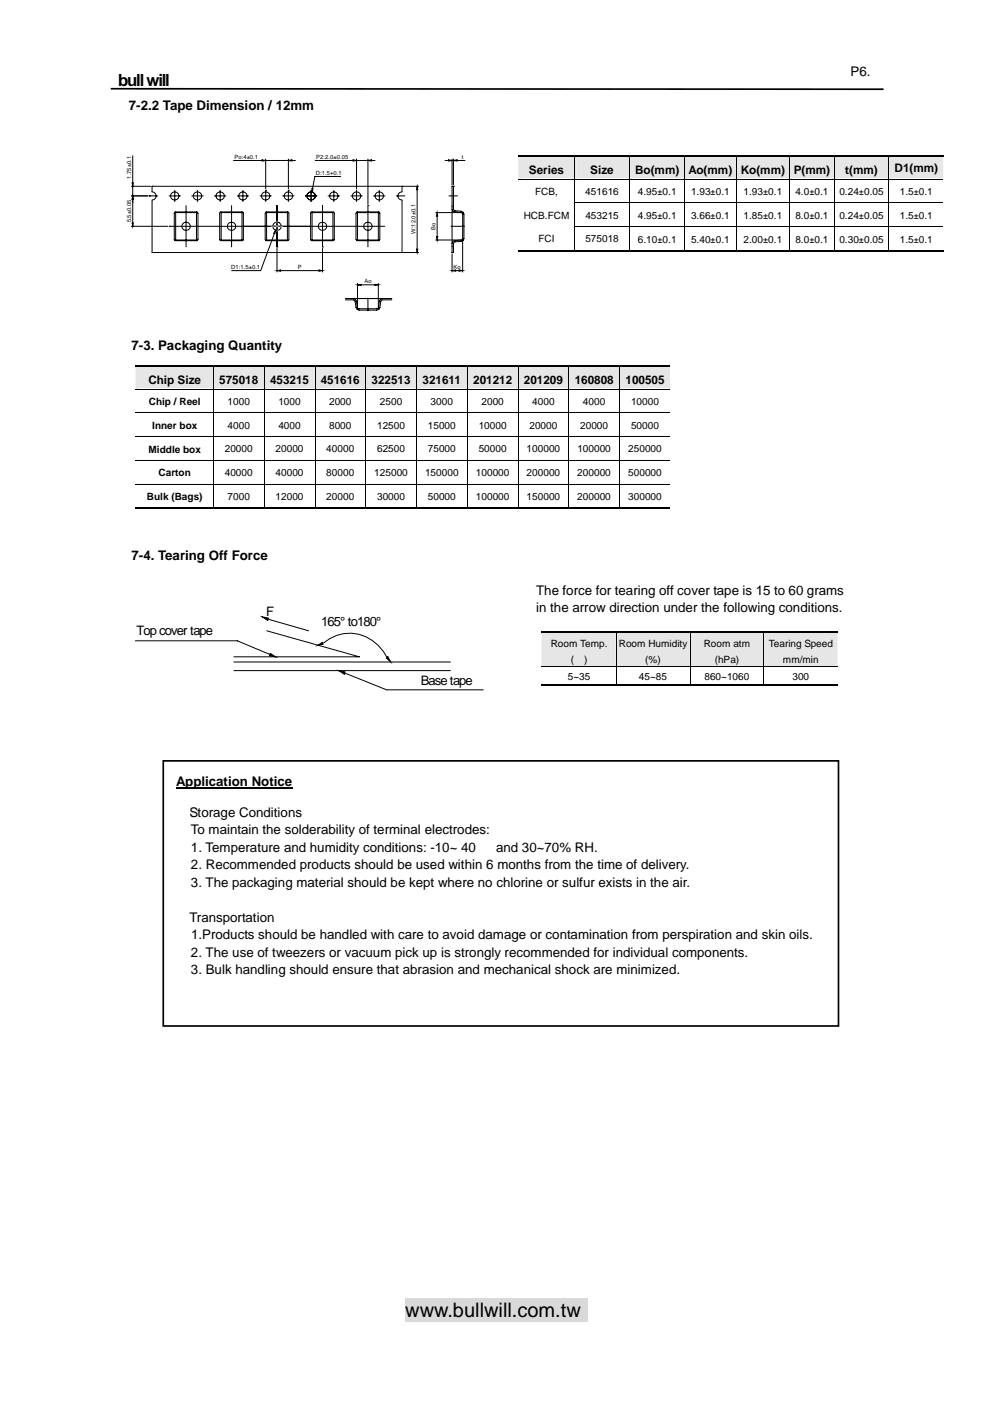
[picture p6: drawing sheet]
<svg xmlns="http://www.w3.org/2000/svg" width="210mm" height="297mm" viewBox="0 0 210 297" stroke-linecap="round" stroke-linejoin="round" font-family="sans-serif">
<path d="M85.7 274.6h38.6v4.9h-38.6z" fill="#d9d9d9"/>
<path d="M23.4 18.8l163.6 .1" fill="none" stroke="#000" stroke-width=".36"/>
<path d="M34.5 161h142.9v56.1h-142.9z" fill-rule="evenodd" fill="#fff" stroke="#000" stroke-width=".36"/>
<path d="M37.3 166.8h24.5" fill="none" stroke="#000" stroke-width=".3"/>
<path d="M21.8 26.5h82.6v41.3h-82.6z" fill="#fff"/>
<g fill="none" stroke="#000" stroke-width=".21">
<path d="M27.8 39.4h4.1M28 38.7h.2l-.1 .7zM28.1 39.4h.1M28.1 33v5.7M28.1 39.4v2M32.2 39.4h.1M32.2 39.4v1.2a.88 .88 0 0 1 .9 .9 .88 .88 0 0 1-.9 .8v11.1h52.9M32.2 39.4h52.9M49.4 34h6.1M55.5 33.8l.7 .2-.7 .1zM56.2 33.7v6.3M56.2 34h4.8"/>
<path d="M61 34l.8-.2v.3zM61 34h.1M61 33.7v6.3M61.8 34h.7M66 39.9h.3l-.3 .7zM66.7 34h8M72.1 37.3h-5.5l-.5 2.6M74.7 33.8l.7 .2-.7 .1zM75.4 34h2.5M75.4 33.7v6.3M77.9 34l.7-.2v.3zM77.9 33.7v9.5"/>
<path d="M78.6 34h.8M85.1 39.4h.1M85.1 39.4v1.2a.88 .88 0 0 0-.9 .9 .88 .88 0 0 0 .9 .8v11.1M85.4 39.4h3.2M88.3 39.4l.1 .7h-.3zM94.2 34h.7M94.9 33.8l.8 .2-.8 .1zM95.7 39.4h.2v4.9l.4 .3 1.3 .1 .4 .2 .2 .4v5.1l-.2 .5-.4 .2-1.5 .2-.2 2.1h-.2zM95.7 34h.2M95.7 33.7v5.4M95.9 34l.8-.2v.3zM95.9 39.4h.1"/>
<path d="M95.9 34h.1M95.9 33.7v5.4M96.7 34h1.7M27.8 41.4h3.5M27.8 47.9h7.7M28 47.2h.2l-.1 .7zM28.1 41.4l.1 .8h-.2zM28.1 47.9h.1M28.1 42.2v5M31.6 41.4h.1M31.6 41.4h1.8M35.8 41.4h2.4"/>
<path d="M35.8 47.9h.1M35.8 47.9h45.6M37 44.9h4.8v5.9h-4.8zM37 44.9l.2 .1M37 40.3v2.3M37.2 45v5.8M37.2 50.8h4.4M37.2 50.8l-.2 .1M37.2 45h4.4M39.4 43.5v8.7M40.6 41.4h2.4M41.6 45v5.8"/>
<path d="M41.6 50.8l.2 .1M41.8 44.9l-.2 .1M41.8 40.3v2.3M45.4 41.4h2.4M46.6 44.9h4.8v5.9h-4.8zM46.6 40.3v2.3M46.6 44.9l.2 .1M46.8 50.8h4.4M46.8 45h4.4M46.8 45v5.8M46.8 50.8l-.2 .1M49 43.5v8.7"/>
<path d="M50.2 41.4h2.4M51.2 45v5.8M51.2 50.8l.2 .1M51.4 44.9l-.2 .1M51.4 40.3v2.3M55 41.4h2.4M56.2 44.9h4.8v5.9h-4.8zM56.2 40.3h.1M56.2 40.3v2.3M56.2 44.9l.2 .1M56.4 50.8h4.4M56.4 45h4.4"/>
<path d="M56.4 45v5.8M56.4 50.8l-.2 .1M58.1 49.4l-2.9 7.9h-6.2M58.3 48.7l-.1 .7h-.3zM58.3 48.7h.1M58.6 57.3l.8-.2v.3zM58.6 52.2h.1M58.6 57.3h.1M58.6 43.5v8.7M58.6 52.5v5.1M58.9 47.1h.1M59.4 57.3h8.1"/>
<path d="M59.8 41.4h2.4M60.8 45v5.8M60.8 50.8l.2 .1M61 44.9l-.2 .1M61 40.3h.1M61 40.3v2.3M64.6 41.4h2.4M65.7 42.3h.1M65.8 44.9h4.9v5.9h-4.9zM65.8 40.3v2.3M65.8 44.9l.2 .1M66 40.6h.1"/>
<path d="M66 50.8h4.4M66 45h4.4M66 45v5.8M66 50.8l-.2 .1M67.5 57.1l.7 .2-.7 .1zM68.2 52.2h.1M68.2 43.5v8.7M68.2 52.5v5.1M69.4 41.4h2.4M70.4 45v5.8M70.4 50.8l.2 .1M70.6 44.9l-.2 .1"/>
<path d="M70.6 40.3v2.3M74.3 41.4h2.3M75.4 44.9h4.9v5.9h-4.9l-.1-.2zM75.4 40.3v2.3M75.4 40.3h.1M75.5 44.9l.1 .1M75.6 50.8h4.5M75.6 45h4.5M75.6 45v5.8M75.6 60v5M75.6 50.8l-.1 .1M77.9 43.5h.1"/>
<path d="M77.9 43.5v8.7M79.1 41.4h2.4M80.1 45v5.8M80.1 60v5M80.1 50.8l.1 .1M80.2 44.9l-.1 .1M80.3 40.3v2.3M83.9 41.4h1.8M85.1 53.4h.1M85.4 53.4h3.2M88.1 52.7h.3l-.1 .7zM88.3 53.4h.1"/>
<path d="M88.3 40.1v12.6M92.2 50.8h5.4M92.2 45h5.4M92.4 50h.2l-.1 .8zM92.5 45l.1 .7h-.2zM92.5 50.8h.1M92.5 45.7v4.3M95 41.4h1.8M95.4 47.9h2.8M95.7 57.3l.7-.2v.3zM95.7 44.3l.1 .4 .5 .2 1.3 .1 .3 .3v5.1l-.3 .4-1.3 .1-.5 .2-.1 .4M95.7 53.7v3.9"/>
<path d="M95.7 57.3h.1M96.4 57.3h.7M97.1 57.1l.8 .2-.8 .1zM97.9 50.8h.1M97.9 45h.1M97.9 51.1v6.5M73.1 63.4l1.9 .1 .3 1.6 .2 .3 .5 .2h3.7l.5-.2 .2-.3 .3-1.6 2.2-.1M73.1 63.2h9.8M74.8 63.2l.4 .1 .2 .4 .2 1.3 .4 .3 4-.1 .3-1.5 .2-.4 .4-.1M75.6 60.3l.8-.1v.2zM75.6 65.3h.1M75.6 60.3h.1"/>
<path d="M76.4 60.3h2.9M77.9 63v2.7M79.3 60.2l.8 .1-.8 .1zM80.1 65.3h.1"/>
<circle cx="37" cy="41.5" r=".89"/>
<circle cx="39.4" cy="47.9" r=".89"/>
<circle cx="41.8" cy="41.5" r=".89"/>
<circle cx="46.6" cy="41.5" r=".89"/>
<circle cx="49" cy="47.9" r=".89"/>
<circle cx="51.4" cy="41.5" r=".89"/>
<circle cx="56.2" cy="41.5" r=".89"/>
<circle cx="58.6" cy="47.9" r=".89"/>
<circle cx="61" cy="41.5" r=".88"/>
<circle cx="65.9" cy="41.5" r=".89"/>
<circle cx="68.2" cy="47.9" r=".89"/>
<circle cx="70.7" cy="41.5" r=".89"/>
<circle cx="75.5" cy="41.5" r=".89"/>
<circle cx="77.9" cy="47.9" r=".89"/>
<circle cx="80.3" cy="41.5" r=".89"/>
</g>
<g fill="#000">
<path d="M28 38.7h.2l-.1 .7zM55.5 33.8l.7 .2-.7 .1zM61 34l.8-.2v.3zM66 39.9h.3l-.3 .7zM74.7 33.8l.7 .2-.7 .1zM77.9 34l.7-.2v.3zM94.9 33.8l.8 .2-.8 .1zM95.9 34l.8-.2v.3zM28.1 41.4l.1 .8h-.2zM28 47.2h.2l-.1 .7zM58.3 48.7l-.1 .7h-.3zM58.6 57.3l.8-.2v.3z"/>
<path d="M67.5 57.1l.7 .2-.7 .1zM88.3 39.4l.1 .7h-.3zM88.1 52.7h.3l-.1 .7zM92.5 45l.1 .7h-.2zM92.4 50h.2l-.1 .8zM95.7 57.3l.7-.2v.3zM97.1 57.1l.8 .2-.8 .1zM75.6 60.3l.8-.1v.2zM79.3 60.2l.8 .1-.8 .1z"/>
</g>
<path d="M57.4 47.9h.6M58.3 47.9h.6M58.6 46.7v.6M58.6 47.6v.6M58.6 48.5v.5M59.2 47.9h.6M64.6 41.4h.6M65.5 41.4h.6M65.8 40.3v.6M65.8 41.2v.5M65.8 42v.6M66.4 41.4h.6" fill="none" stroke="#0f0" stroke-width=".21"/>
<g fill="#e6e6e6">
<path d="M110.3 33.3h10.7v4.2h-10.7z"/>
<path d="M109.7 33.3h11.8v4.6h-11.8z"/>
<path d="M122 33.3h10.8v4.2h-10.8z"/>
<path d="M121.6 33.3h11.6v4.6h-11.6z"/>
<path d="M133.8 33.3h10.6v4.2h-10.6z"/>
<path d="M133.3 33.3h11.5v4.6h-11.5z"/>
<path d="M145.4 33.3h9.9v4.2h-9.9z"/>
<path d="M144.9 33.3h10.8v4.6h-10.8z"/>
<path d="M156.3 33.3h10.3v4.2h-10.3z"/>
<path d="M155.8 33.3h11.3v4.6h-11.3z"/>
<path d="M167.6 33.3h8.4v4.2h-8.4z"/>
<path d="M167.2 33.3h9.2v4.6h-9.2z"/>
<path d="M177 33.3h10.6v4.2h-10.6z"/>
<path d="M176.5 33.3h11.6v4.6h-11.6z"/>
<path d="M188.6 33.3h10.6v4.2h-10.6z"/>
<path d="M188.2 33.3h11.4v4.6h-11.4z"/>
</g>
<path d="M109.7 33.1h11.8" fill="none" stroke="#000" stroke-width=".34"/>
<path d="M109.7 33.2h11.8" fill="none" stroke="#e6e6e6" stroke-width=".21"/>
<path d="M121.6 33.2l.2 .1z" fill="#e6e6e6"/>
<path d="M121.5 32.9h.3v.3h-.3z" fill="#000"/>
<path d="M121.8 33.1h11.4" fill="none" stroke="#000" stroke-width=".34"/>
<path d="M121.8 33.2h11.4" fill="none" stroke="#e6e6e6" stroke-width=".21"/>
<path d="M133.3 33.2l.3 .1z" fill="#e6e6e6"/>
<path d="M133.2 33.1h11.6" fill="none" stroke="#000" stroke-width=".34"/>
<path d="M133.6 33.2h11.2" fill="none" stroke="#e6e6e6" stroke-width=".21"/>
<path d="M144.9 33.2l.3 .1z" fill="#e6e6e6"/>
<path d="M144.8 33.1h10.9" fill="none" stroke="#000" stroke-width=".34"/>
<path d="M145.2 33.2h10.5" fill="none" stroke="#e6e6e6" stroke-width=".21"/>
<path d="M155.8 33.2l.2 .1z" fill="#e6e6e6"/>
<path d="M155.7 33.1h11.4" fill="none" stroke="#000" stroke-width=".34"/>
<path d="M156 33.2h11.1" fill="none" stroke="#e6e6e6" stroke-width=".21"/>
<path d="M167.2 33.2l.2 .1z" fill="#e6e6e6"/>
<path d="M167.1 33.1h9.3" fill="none" stroke="#000" stroke-width=".34"/>
<path d="M167.4 33.2h9" fill="none" stroke="#e6e6e6" stroke-width=".21"/>
<path d="M176.5 33.2l.3 .1z" fill="#e6e6e6"/>
<path d="M176.4 33.1h11.7" fill="none" stroke="#000" stroke-width=".34"/>
<path d="M176.8 33.2h11.3" fill="none" stroke="#e6e6e6" stroke-width=".21"/>
<path d="M188.2 33.2l.2 .1z" fill="#e6e6e6"/>
<path d="M121.5 42.9l.1 .1zM121.5 47.9l.1 .1zM121.5 53h.3v.3h-.3z" fill="#000"/>
<path d="M188.1 33.1h11.5M109.7 53.1h11.8M121.8 53.1h77.8" fill="none" stroke="#000" stroke-width=".34"/>
<path d="M188.4 33.2h11.2" fill="none" stroke="#e6e6e6" stroke-width=".21"/>
<g fill="none" stroke="#000" stroke-width=".21">
<path d="M109.7 38h89.9M121.5 33.3v4.6M121.5 38v4.9M133.3 33.3v4.6M133.3 38v4.9M144.9 33.3v4.6M144.9 38v4.9M155.7 33.3v4.6M155.7 38v4.9M167.1 33.3v4.6M167.1 38v4.9M176.5 33.3v4.6"/>
<path d="M176.5 38v4.9M188.1 33.3v4.6M188.1 38v4.9M121.5 43v4.9M121.5 48v5M121.6 42.9h78M121.6 48h78M133.3 43v4.9M133.3 48v5M144.9 43v4.9M144.9 48v5M155.7 43v4.9"/>
<path d="M155.7 48v5M167.1 43v4.9M167.1 48v5M176.5 43v4.9M176.5 48v5M188.1 43v4.9M188.1 48v5"/>
</g>
<g fill="#e6e6e6">
<path d="M115.2 134h14.7v3.5h-14.7z"/>
<path d="M115.2 137.5h14.7v3.6h-14.7z"/>
<path d="M114.6 134h15.7v7h-15.7z"/>
<path d="M130.9 134h14.6v3.5h-14.6z"/>
<path d="M130.9 137.5h14.6v3.6h-14.6z"/>
<path d="M130.4 134h15.6v7h-15.6z"/>
<path d="M146.5 134h14.7v3.5h-14.7z"/>
<path d="M146.5 137.5h14.7v3.6h-14.7z"/>
<path d="M146 134h15.6v7h-15.6z"/>
<path d="M162.1 134h14.7v3.5h-14.7z"/>
<path d="M162.1 137.5h14.7v3.6h-14.7z"/>
<path d="M161.7 134h15.5v7h-15.5z"/>
</g>
<path d="M114.6 133.8h15.7" fill="none" stroke="#000" stroke-width=".34"/>
<path d="M114.6 134h15.7" fill="none" stroke="#e6e6e6" stroke-width=".21"/>
<path d="M130.4 134h.2z" fill="#e6e6e6"/>
<path d="M130.3 133.8h15.7" fill="none" stroke="#000" stroke-width=".34"/>
<path d="M130.6 134h15.4" fill="none" stroke="#e6e6e6" stroke-width=".21"/>
<path d="M146 134h.3z" fill="#e6e6e6"/>
<path d="M146 133.8h15.6" fill="none" stroke="#000" stroke-width=".34"/>
<path d="M146.3 134h15.3" fill="none" stroke="#e6e6e6" stroke-width=".21"/>
<path d="M161.7 134h.2z" fill="#e6e6e6"/>
<path d="M161.6 133.8h15.6M114.6 144.8h62.6" fill="none" stroke="#000" stroke-width=".34"/>
<path d="M161.9 134h15.3" fill="none" stroke="#e6e6e6" stroke-width=".21"/>
<path d="M130.3 134v7.1M146 134v7.1M161.6 134v7.1M114.6 141.1h62.6M130.3 141.1v3.6M146 141.1v3.6M161.6 141.1v3.6" fill="none" stroke="#000" stroke-width=".21"/>
<path d="M26.5 124.1h78.9v24.4h-78.9z" fill="#fff"/>
<path d="M26.5 148.6v-24.5h78.9v24.5" fill="none" stroke="#fff" stroke-width=".21"/>
<path d="M28.6 135.6h21.6l6.9 2.9M55.5 130.5l1.3 .3-.2 .5zM56.5 133.5l19.5 5.5h-26.5M56.5 130.9l8.8 2.6M57.2 138.2l1.2 .8-1.4-.3zM67.2 136.6l1-.7 .1 .4zM68.5 136a8.5 8.5 0 0 1 12.7 1.9l.8 1.4M82.1 138.9l.6 1.2-.9-.9zM49.5 141.9h45.8M49.5 140.1h45.8M71.7 141.9l1.3 .3-.1 .4zM72.9 142.4l8.9 3.5h20.5" fill="none" stroke="#000" stroke-width=".21"/>
<path d="M55.5 130.5l1.3 .3-.2 .5zM57.2 138.2l1.2 .8-1.4-.3zM67.2 136.6l1-.7 .1 .4zM82.1 138.9l.6 1.2-.9-.9zM71.7 141.9l1.3 .3-.1 .4z" fill="#000"/>
<g fill="#e6e6e6">
<path d="M29.3 77.7h15.4v4.3h-15.4z"/>
<path d="M28.7 77.7h16.4v4.6h-16.4z"/>
<path d="M45.7 77.7h9.7v4.3h-9.7z"/>
<path d="M45.2 77.7h10.7v4.6h-10.7z"/>
<path d="M56.4 77.7h9.8v4.3h-9.8z"/>
<path d="M55.9 77.7h10.7v4.6h-10.7z"/>
<path d="M67.1 77.7h9.8v4.3h-9.8z"/>
<path d="M66.7 77.7h10.6v4.6h-10.6z"/>
<path d="M77.9 77.7h9.7v4.3h-9.7z"/>
<path d="M77.4 77.7h10.7v4.6h-10.7z"/>
<path d="M88.6 77.7h9.8v4.3h-9.8z"/>
<path d="M88.2 77.7h10.6v4.6h-10.6z"/>
<path d="M99.4 77.7h9.7v4.3h-9.7z"/>
<path d="M98.9 77.7h10.7v4.6h-10.7z"/>
<path d="M110.1 77.7h9.8v4.3h-9.8z"/>
<path d="M109.7 77.7h10.6v4.6h-10.6z"/>
<path d="M120.9 77.7h9.7v4.3h-9.7z"/>
<path d="M120.4 77.7h10.7v4.6h-10.7z"/>
<path d="M131.6 77.7h9.8v4.3h-9.8z"/>
<path d="M131.2 77.7h10.6v4.6h-10.6z"/>
</g>
<path d="M28.7 77.5h16.4" fill="none" stroke="#000" stroke-width=".34"/>
<path d="M28.7 77.6h16.4" fill="none" stroke="#e6e6e6" stroke-width=".21"/>
<path d="M45.2 77.6l.3 .1z" fill="#e6e6e6"/>
<path d="M45.1 77.5h10.8" fill="none" stroke="#000" stroke-width=".34"/>
<path d="M45.5 77.6h10.4" fill="none" stroke="#e6e6e6" stroke-width=".21"/>
<path d="M55.9 77.6l.3 .1z" fill="#e6e6e6"/>
<path d="M55.9 77.5h10.7" fill="none" stroke="#000" stroke-width=".34"/>
<path d="M56.2 77.6h10.4" fill="none" stroke="#e6e6e6" stroke-width=".21"/>
<path d="M66.7 77.6l.3 .1z" fill="#e6e6e6"/>
<path d="M66.6 77.5h10.7" fill="none" stroke="#000" stroke-width=".34"/>
<path d="M67 77.6h10.3" fill="none" stroke="#e6e6e6" stroke-width=".21"/>
<path d="M77.4 77.6l.3 .1z" fill="#e6e6e6"/>
<path d="M77.3 77.5h10.8" fill="none" stroke="#000" stroke-width=".34"/>
<path d="M77.7 77.6h10.4" fill="none" stroke="#e6e6e6" stroke-width=".21"/>
<path d="M88.2 77.6l.2 .1z" fill="#e6e6e6"/>
<path d="M88.1 77.5h10.7" fill="none" stroke="#000" stroke-width=".34"/>
<path d="M88.4 77.6h10.4" fill="none" stroke="#e6e6e6" stroke-width=".21"/>
<path d="M98.9 77.6l.3 .1z" fill="#e6e6e6"/>
<path d="M98.8 77.5h10.8" fill="none" stroke="#000" stroke-width=".34"/>
<path d="M99.2 77.6h10.4" fill="none" stroke="#e6e6e6" stroke-width=".21"/>
<path d="M109.7 77.6l.2 .1z" fill="#e6e6e6"/>
<path d="M109.6 77.3h.3v.3h-.3z" fill="#000"/>
<path d="M109.9 77.5h10.4" fill="none" stroke="#000" stroke-width=".34"/>
<path d="M109.9 77.6h10.4" fill="none" stroke="#e6e6e6" stroke-width=".21"/>
<path d="M120.4 77.6l.3 .1z" fill="#e6e6e6"/>
<path d="M120.3 77.5h10.8" fill="none" stroke="#000" stroke-width=".34"/>
<path d="M120.7 77.6h10.4" fill="none" stroke="#e6e6e6" stroke-width=".21"/>
<path d="M131.2 77.6l.2 .1z" fill="#e6e6e6"/>
<path d="M109.6 107.4h.3v.3h-.3z" fill="#000"/>
<path d="M131.1 77.5h10.7M28.7 107.5h80.9M109.9 107.5h31.9" fill="none" stroke="#000" stroke-width=".34"/>
<path d="M131.4 77.6h10.4" fill="none" stroke="#e6e6e6" stroke-width=".21"/>
<g fill="none" stroke="#000" stroke-width=".21">
<path d="M45.2 77.7v4.6M55.9 77.7v4.6M66.7 77.7v4.6M77.4 77.7v4.6M88.1 77.7v4.6M98.9 77.7v4.6M109.6 77.7v4.6M120.4 77.7v4.6M131.1 77.7v4.6M28.7 82.4h113.1M28.7 87.4h113.1M28.7 92.4h113.1"/>
<path d="M28.7 97.4h113.1M45.2 82.4v4.9M45.2 87.4v4.9M45.2 92.4v4.9M45.2 97.4v5M55.9 82.4v4.9M55.9 87.4v4.9M55.9 92.4v4.9M55.9 97.4v5M66.7 82.4v4.9M66.7 87.4v4.9M66.7 92.4v4.9"/>
<path d="M66.7 97.4v5M77.4 82.4v4.9M77.4 87.4v4.9M77.4 92.4v4.9M77.4 97.4v5M88.1 82.4v4.9M88.1 87.4v4.9M88.1 92.4v4.9M88.1 97.4v5M98.9 82.4v4.9M98.9 87.4v4.9M98.9 92.4v4.9"/>
<path d="M98.9 97.4v5M109.6 82.4v4.9M109.6 87.4v4.9M109.6 92.4v4.9M109.6 97.4v5M120.4 82.4v4.9M120.4 87.4v4.9M120.4 92.4v4.9M120.4 97.4v5M131.1 82.4v4.9M131.1 87.4v4.9M131.1 92.4v4.9"/>
<path d="M131.1 97.4v5M28.7 102.4h113.1M45.2 102.4v5M55.9 102.4v5M66.7 102.4v5M77.4 102.4v5M88.1 102.4v5M98.9 102.4v5M109.6 102.4v5M120.4 102.4v5M131.1 102.4v5"/>
</g>
<text font-size="4.2" x="85.7" y="278.6">www.bullwill.com.tw</text>
<text font-size="3.5" x="25" y="18.3">bull will</text>
<g font-size="2.8">
<text x="180" y="16.1">P6.</text>
<text x="27.3" y="23.3">7-2.2 Tape Dimension / 12mm</text>
<text x="27.8" y="74.1">7-3. Packaging Quantity</text>
<text x="27.8" y="118.5">7-4. Tearing Off Force</text>
<text x="113.5" y="125.9">The force for tearing off cover tape is 15 to 60 grams</text>
<text x="56.3" y="130.4">F</text>
<text x="113.5" y="129.4">in the arrow direction under the following conditions.</text>
<text x="28.9" y="134.2">Top cover tape</text>
<text x="68" y="132.4">165° to180°</text>
<text x="89.1" y="144.9">Base tape</text>
<text x="37.3" y="166.4">Application Notice</text>
<text x="40.1" y="172.8">Storage Conditions</text>
<text x="40.4" y="176.5">To maintain the solderability of terminal electrodes:</text>
<text x="40.4" y="180.2">1. Temperature and humidity conditions: -10~ 40</text>
<text x="40.4" y="183.9">2. Recommended products should be used within 6 months from the time of delivery.</text>
<text x="105" y="180.2">and 30~70% RH.</text>
<text x="40.4" y="187.6">3. The packaging material should be kept where no chlorine or sulfur exists in the air.</text>
<text x="40.1" y="195">Transportation</text>
<text x="40.4" y="202.4">2. The use of tweezers or vacuum pick up is strongly recommended for individual components.</text>
<text x="40.4" y="198.7">1.Products should be handled with care to avoid damage or contamination from perspiration and skin oils.</text>
<text x="40.4" y="206.1">3. Bulk handling should ensure that abrasion and mechanical shock are minimized.</text>
</g>
<g font-size="2.5">
<text x="111.9" y="36.7">Series</text>
<text x="124.9" y="36.7">Size</text>
<text x="134.4" y="36.7">Bo(mm)</text>
<text x="145.7" y="36.7">Ao(mm)</text>
<text x="156.8" y="36.7">Ko(mm)</text>
<text x="167.9" y="36.7">P(mm)</text>
<text x="178.9" y="36.7">t(mm)</text>
<text x="189.3" y="36.4">D1(mm)</text>
<text x="31.4" y="81.2">Chip Size</text>
<text x="46.4" y="81.2">575018</text>
<text x="57.1" y="81.2">453215</text>
<text x="67.9" y="81.2">451616</text>
<text x="78.6" y="81.2">322513</text>
<text x="89.4" y="81.2">321611</text>
<text x="100.1" y="81.2">201212</text>
<text x="110.9" y="81.2">201209</text>
<text x="121.6" y="81.2">160808</text>
<text x="132.4" y="81.2">100505</text>
</g>
<g font-size="2.1">
<text x="113.2" y="41.3">FCB,</text>
<text x="123.9" y="41.3">451616</text>
<text x="135" y="41.3">4.95</text>
<text x="140.2" y="41.3">0.1</text>
<text x="146.2" y="41.3">1.93</text>
<text x="151.4" y="41.3">0.1</text>
<text x="157.3" y="41.3">1.93</text>
<text x="162.6" y="41.3">0.1</text>
<text x="168.3" y="41.3">4.0</text>
<text x="172.3" y="41.3">0.1</text>
<text x="177.6" y="41.3">0.24</text>
<text x="182.8" y="41.3">0.05</text>
<text x="190.4" y="41.3">1.5</text>
<text x="194.4" y="41.3">0.1</text>
<text x="110.8" y="46.3">HCB.FCM</text>
<text x="123.9" y="46.3">453215</text>
<text x="135" y="46.3">4.95</text>
<text x="140.2" y="46.3">0.1</text>
<text x="146.2" y="46.3">3.66</text>
<text x="151.4" y="46.3">0.1</text>
<text x="157.3" y="46.3">1.85</text>
<text x="162.6" y="46.3">0.1</text>
<text x="168.3" y="46.3">8.0</text>
<text x="172.3" y="46.3">0.1</text>
<text x="177.6" y="46.3">0.24</text>
<text x="182.8" y="46.3">0.05</text>
<text x="190.4" y="46.3">1.5</text>
<text x="194.4" y="46.3">0.1</text>
<text x="113.9" y="51.3">FCI</text>
<text x="123.9" y="51.3">575018</text>
<text x="135" y="51.3">6.10</text>
<text x="140.2" y="51.3">0.1</text>
<text x="146.2" y="51.3">5.40</text>
<text x="151.4" y="51.3">0.1</text>
<text x="157.3" y="51.3">2.00</text>
<text x="162.6" y="51.3">0.1</text>
<text x="168.3" y="51.3">8.0</text>
<text x="172.3" y="51.3">0.1</text>
<text x="177.6" y="51.3">0.30</text>
<text x="182.8" y="51.3">0.05</text>
<text x="190.4" y="51.3">1.5</text>
<text x="194.4" y="51.3">0.1</text>
<text x="31.5" y="85.7">Chip / Reel</text>
<text x="48.2" y="85.7">1000</text>
<text x="58.9" y="85.7">1000</text>
<text x="69.6" y="85.7">2000</text>
<text x="80.4" y="85.7">2500</text>
<text x="91.1" y="85.7">3000</text>
<text x="101.9" y="85.7">2000</text>
<text x="112.6" y="85.7">4000</text>
<text x="123.4" y="85.7">4000</text>
<text x="133.5" y="85.7">10000</text>
<text x="31.5" y="95.7">Middle box</text>
<text x="32.2" y="90.7">Inner box</text>
<text x="47.6" y="95.7">20000</text>
<text x="48.2" y="90.7">4000</text>
<text x="58.3" y="95.7">20000</text>
<text x="58.9" y="90.7">4000</text>
<text x="69" y="95.7">40000</text>
<text x="69.6" y="90.7">8000</text>
<text x="79.8" y="95.7">62500</text>
<text x="79.8" y="90.7">12500</text>
<text x="90.5" y="95.7">75000</text>
<text x="90.5" y="90.7">15000</text>
<text x="101.3" y="95.7">50000</text>
<text x="101.3" y="90.7">10000</text>
<text x="111.4" y="95.7">100000</text>
<text x="112" y="90.7">20000</text>
<text x="122.2" y="95.7">100000</text>
<text x="122.8" y="90.7">20000</text>
<text x="132.9" y="95.7">250000</text>
<text x="133.5" y="90.7">50000</text>
<text x="33.6" y="100.8">Carton</text>
<text x="47.6" y="100.7">40000</text>
<text x="58.3" y="100.7">40000</text>
<text x="69" y="100.7">80000</text>
<text x="79.2" y="100.7">125000</text>
<text x="89.9" y="100.7">150000</text>
<text x="100.7" y="100.7">100000</text>
<text x="111.4" y="100.7">200000</text>
<text x="122.2" y="100.7">200000</text>
<text x="132.9" y="100.7">500000</text>
<text x="31.1" y="105.8">Bulk (Bags)</text>
<text x="48.2" y="105.7">7000</text>
<text x="58.3" y="105.7">12000</text>
<text x="69" y="105.7">20000</text>
<text x="79.8" y="105.7">30000</text>
<text x="90.5" y="105.7">50000</text>
<text x="100.7" y="105.7">100000</text>
<text x="111.4" y="105.7">150000</text>
<text x="122.2" y="105.7">200000</text>
<text x="132.9" y="105.7">300000</text>
<text x="116.5" y="136.8">Room Temp.</text>
<text x="130.9" y="136.8">Room Humidity</text>
<text x="148.9" y="136.8">Room atm</text>
<text x="162.7" y="136.8">Tearing Speed</text>
<text x="120.1" y="143.9">5~35</text>
<text x="120.8" y="140.3">(</text>
<text x="123.6" y="140.3">)</text>
<text x="135.2" y="143.9">45~85</text>
<text x="136.5" y="140.3">(%)</text>
<text x="149.1" y="143.9">860~1060</text>
<text x="151.2" y="140.3">(hPa)</text>
<text x="165.7" y="140.3">mm/min</text>
<text x="167.7" y="143.9">300</text>
</g>
<g font-size="1.2">
<text x="49.6" y="33.7">Po:4±0.1</text>
<text x="66.9" y="33.7">P2:2.0±0.05</text>
<text x="97.7" y="33.7">t</text>
<text x="27.8" y="37.8" transform="rotate(-90 27.8 37.8)">1.75±0.1</text>
<text x="66.8" y="37">D:1.5+0.1</text>
<text x="27.8" y="47.1" transform="rotate(-90 27.8 47.1)">5.5±0.05</text>
<text x="87.9" y="49.4" transform="rotate(-90 87.9 49.4)">W:12.0±0.1</text>
<text x="92.2" y="48.6" transform="rotate(-90 92.2 48.6)">Bo</text>
<text x="48.9" y="57">D1:1.5±0.1</text>
<text x="63" y="57">P</text>
<text x="77.1" y="60">Ao</text>
<text x="96" y="57">Ko</text>
</g>
</svg>
